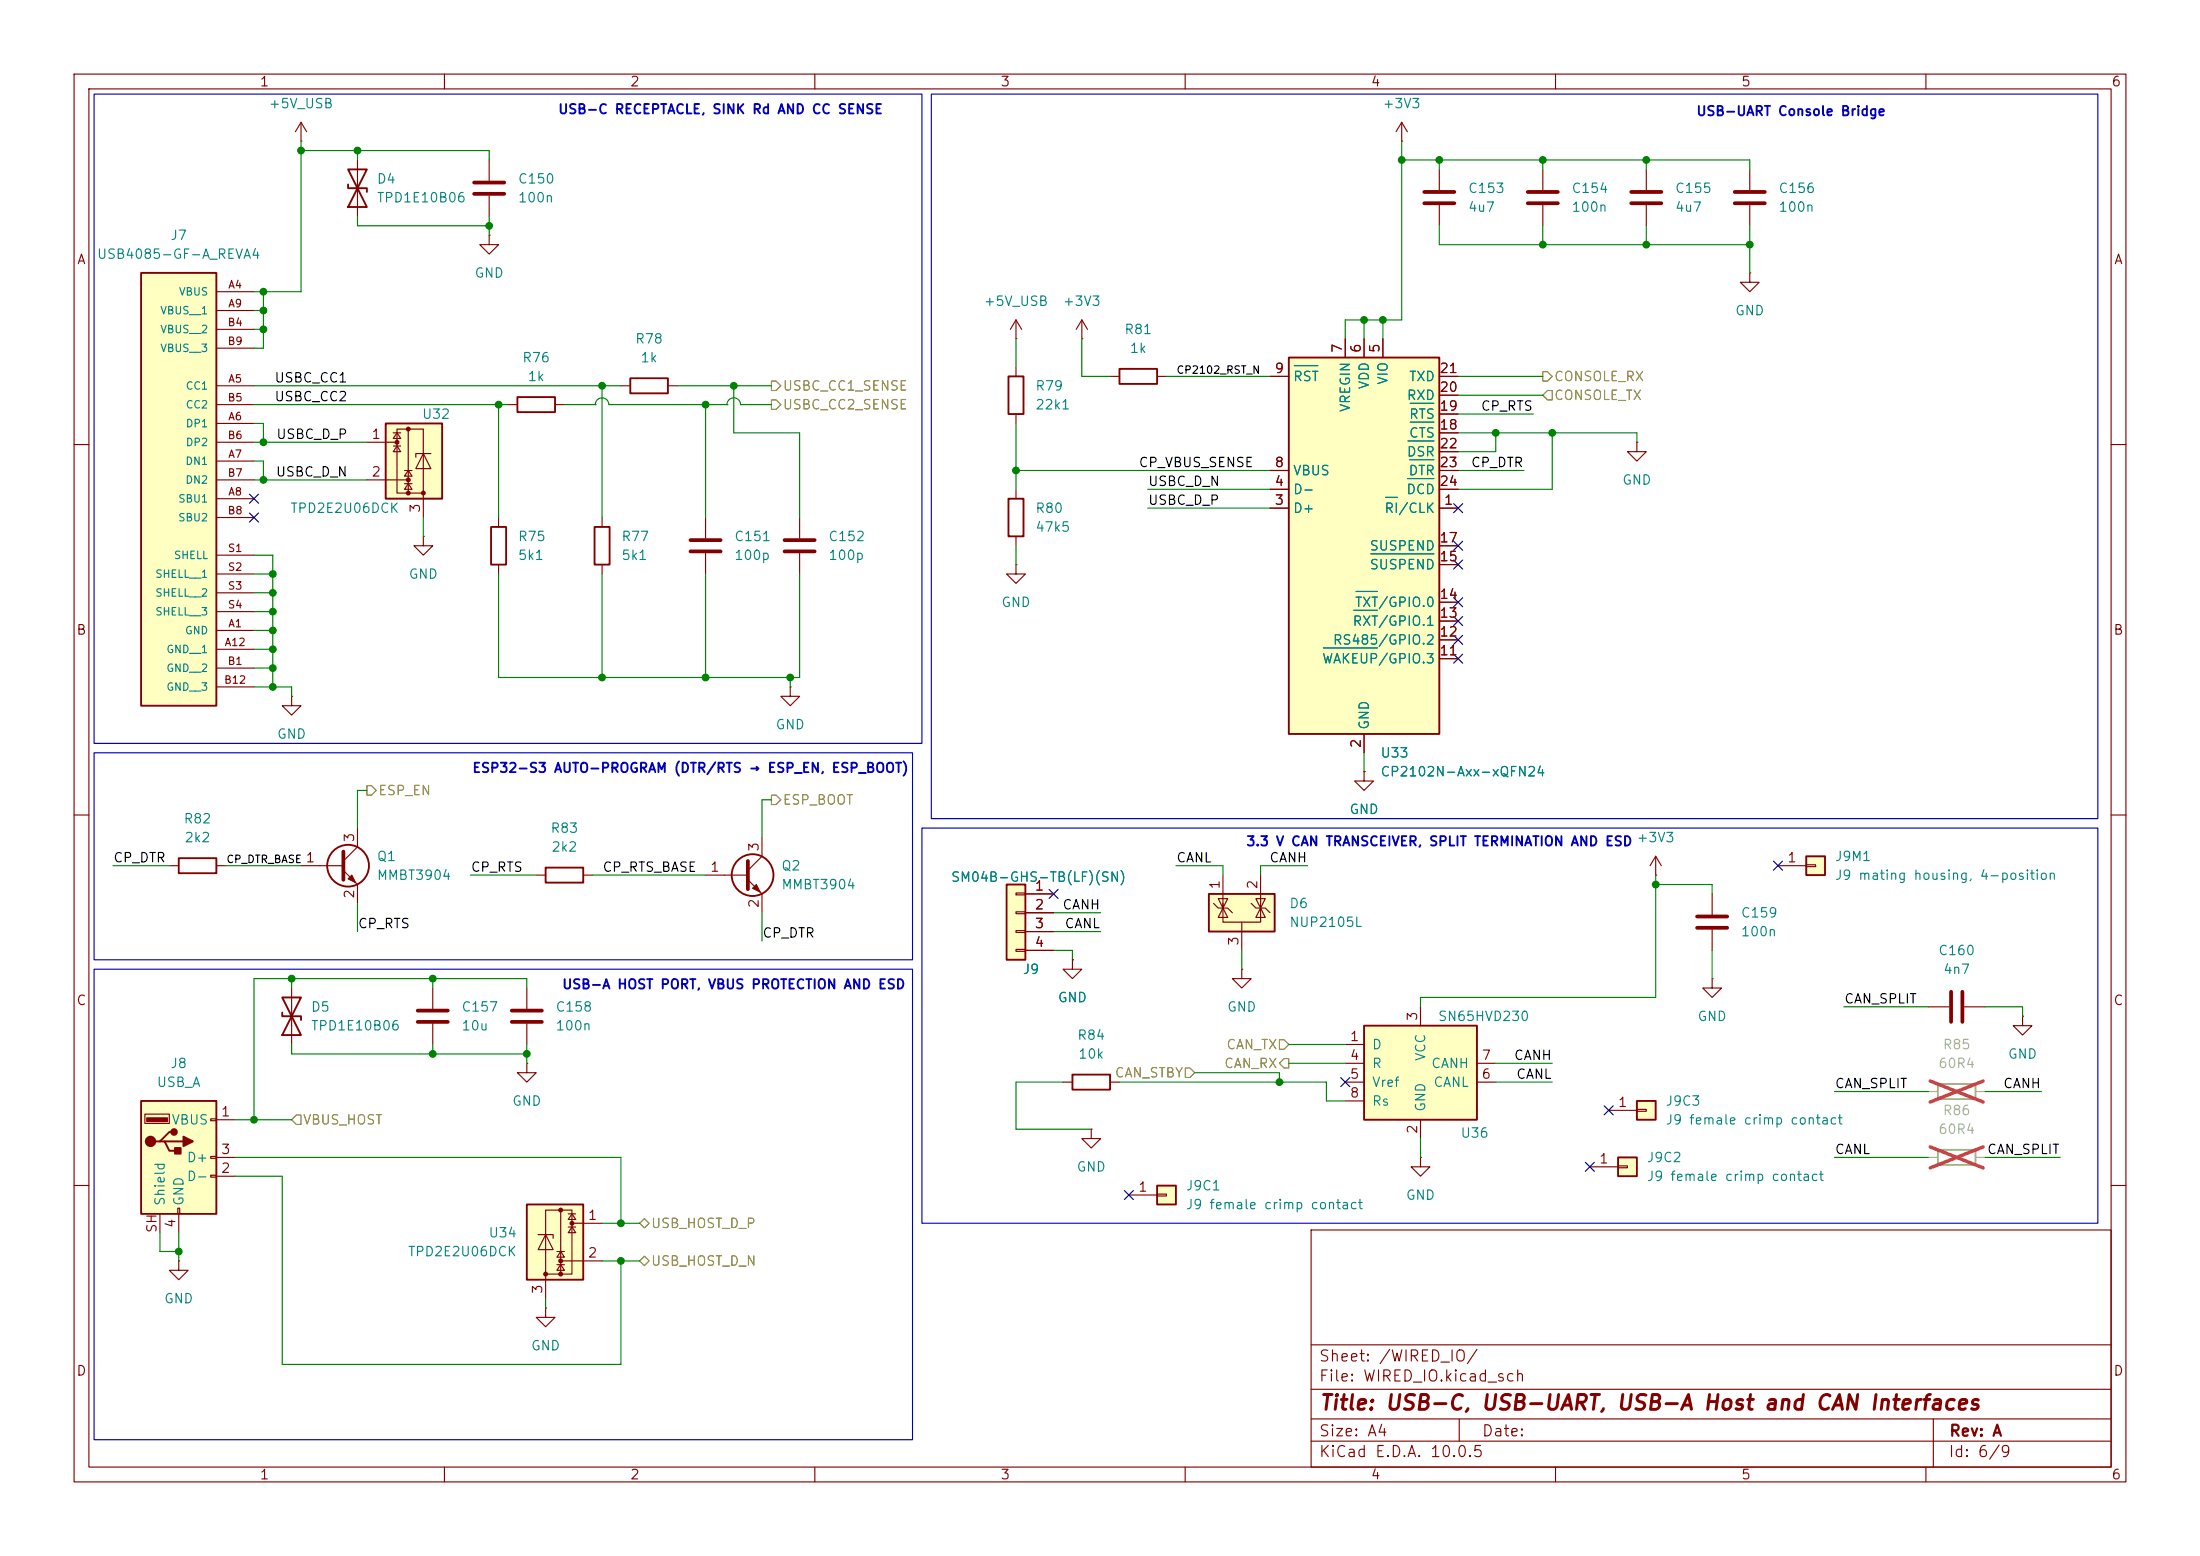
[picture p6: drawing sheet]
<svg xmlns="http://www.w3.org/2000/svg" width="297mm" height="210mm" viewBox="0 0 297 210" stroke-linecap="round" stroke-linejoin="round" font-family="sans-serif">
<g fill="none" stroke="#840000" stroke-width=".15">
<path d="M10 10h277v190h-277zM12 12h273v186h-273zM60 10v2M110 10v2M160 10v2M210 10v2M260 10v2M10 60h2M285 60h2M10 110h2M285 110h2M10 160h2"/>
<path d="M177 166h108v32h-108zM285 160h2M60 198v2M110 198v2M160 198v2M177 194.5h108M177 191.5h108M177 187.5h108M177 181.5h108M197 191.5v3M210 198v2M260 198v2"/>
<path d="M261 191.5v6.5"/>
</g>
<path d="M71.1 162.6h7.6v10.1h-7.6z" fill="#ffffc2"/>
<path d="M71.1 162.6h7.6v10.1h-7.6z" fill="none" stroke="#840000" stroke-width=".25"/>
<g fill="none" stroke="#840000" stroke-width=".15">
<path d="M66 21.6v2.8M66 26.4v2.8M231.1 120.7v2.7M231.1 125.5v2.8M260.3 135.9h2.8M265.2 135.9h2.8M72.6 166.6h2.1v.5M73.7 163.3h3.5v8.7h-3.5zM73.7 166.6l1 2.1h-2.1zM73.7 172v3.3M75.2 168.9h1M75.2 170.7h1"/>
<path d="M75.7 168.9l.5 .8h-1zM75.7 170.7l.5 .8h-1zM75.7 170.2h5.6M75.7 163.3v8.7M76.7 163.8h1M76.7 165.6h1M77.2 163.8l.5 .8h-1zM77.2 165.6l.5 .8h-1zM77.2 165.1h4.1"/>
</g>
<g fill="#840000" stroke="#840000" stroke-width=".15">
<circle cx="77.2" cy="165.1" r=".25"/>
<circle cx="75.7" cy="163.3" r=".25"/>
<circle cx="75.7" cy="170.2" r=".25"/>
<circle cx="75.7" cy="172" r=".25"/>
<circle cx="73.7" cy="172" r=".25"/>
</g>
<path d="M64 24.6h4.1M64 26.2h4.1M229.1 125.2h4.1M229.1 123.7h4.1M263.4 133.9v4M264.9 133.9v4" fill="none" stroke="#840000" stroke-width=".51"/>
<path d="M243.8 115.6h2.6v2.5h-2.6z" fill="#ffffc2"/>
<path d="M243.8 115.6h2.6v2.5h-2.6z" fill="none" stroke="#840000" stroke-width=".25"/>
<path d="M240 116.8h3.8M243.8 116.7h1.3v.3h-1.3z" fill="none" stroke="#840000" stroke-width=".15"/>
<path d="M261.6 155.2h5.1v2h-5.1z" fill="none" stroke="#a1a1a1" stroke-width=".25"/>
<path d="M260.3 156.2h1.3M266.7 156.2h1.3" fill="none" stroke="#a1a1a1" stroke-width=".15"/>
<path d="M260.6 154.8l7.1 2.8M267.7 154.8l-7.1 2.8" fill="none" stroke="#ff2626" stroke-width=".46"/>
<path d="M163.2 120.7h8.9v5h-8.9z" fill="#ffffc2"/>
<path d="M163.2 120.7h8.9v5h-8.9z" fill="none" stroke="#840000" stroke-width=".25"/>
<path d="M165.1 118.1v4.5M170.2 118.1v4.5M163.8 121.9l.7 .7h1.2l.7 .6M165.1 122.6v1.9h5.1v-1.9M165.1 122.6l.6 1.2h-1.2zM165.1 121.9v.7l.6-1.3h-1.2l.6 1.3M167.6 124.5v3.8M168.9 121.9l.6 .7h1.3l.6 .6M169.5 121.3h1.3l-.6 1.3zM170.2 122.6l.6 1.2h-1.3z" fill="none" stroke="#840000" stroke-width=".15"/>
<path d="M156.2 160h2.5v2.6h-2.5z" fill="#ffffc2"/>
<path d="M24.1 115.8h5.1v2.1h-5.1zM144.8 145h5.1v2.1h-5.1zM156.2 160h2.5v2.6h-2.5z" fill="none" stroke="#840000" stroke-width=".25"/>
<g fill="none" stroke="#840000" stroke-width=".15">
<path d="M22.9 116.8h1.2M29.2 116.8h1.3M144.8 129.5v1.3h1.2l-1.2 1.3-1.3-1.3h1.3M144.8 129.5h.1M167.6 130.8v1.3h1.3l-1.3 1.3-1.2-1.3h1.2M167.6 130.8h.1M143.5 146.1h1.3M147.3 152.4v1.3h1.3l-1.3 1.2-1.3-1.2h1.3M147.3 152.4h.1M149.9 146.1h1.2M191.8 156.2v1.3h1.2l-1.2 1.3-1.3-1.3h1.3M191.8 156.2h.1"/>
<path d="M152.4 161.3h3.8M156.2 161.2h1.3v.2h-1.3z"/>
</g>
<path d="M135.9 119.4h2.5v10.1h-2.5z" fill="#ffffc2"/>
<g fill="none" stroke="#840000" stroke-width=".25">
<path d="M135.9 119.4h2.5v10.1h-2.5z"/>
<circle cx="47" cy="116.8" r="2.82"/>
</g>
<g fill="none" stroke="#840000" stroke-width=".15">
<path d="M40.6 116.8h5.8M46.4 117.5l1.9 1.9v2.5M48.3 111.8v2.5l-1.9 1.9M223.5 118.1h.1M223.5 115.6l-.7 1.2M223.5 115.6l.8 1.2M223.5 115.6v2.5M137.2 120.5h1.2v.3h-1.2zM137.2 123.1h1.2v.2h-1.2zM137.2 125.6h1.2v.3h-1.2zM137.2 128.1h1.2v.3h-1.2zM138.4 120.7h3.8"/>
<path d="M138.4 123.2h3.8M138.4 125.7h3.8M138.4 128.3h3.8M231.1 132.1v1.3h1.3l-1.3 1.2-1.2-1.2h1.2M231.1 132.1h.1"/>
</g>
<path d="M46.4 114.9v3.8" fill="none" stroke="#840000" stroke-width=".51"/>
<path d="M47 118.6l.5-.5 .5 1z" fill="#840000" stroke="#840000" stroke-width=".15"/>
<path d="M221 148.6h2.5v2.5h-2.5z" fill="#ffffc2"/>
<path d="M221 148.6h2.5v2.5h-2.5z" fill="none" stroke="#840000" stroke-width=".25"/>
<path d="M217.2 149.9h3.8M221 149.7h1.2v.3h-1.2z" fill="none" stroke="#840000" stroke-width=".15"/>
<path d="M184.1 138.4h15.3v12.7h-15.3z" fill="#ffffc2"/>
<path d="M184.1 138.4h15.3v12.7h-15.3z" fill="none" stroke="#840000" stroke-width=".25"/>
<path d="M191.8 135.9v2.5M181.6 141h2.5M181.6 143.5h2.5M181.6 146.1h2.5M181.6 148.6h2.5M191.8 151.1v2.6M199.4 143.5h2.5M199.4 146.1h2.5" fill="none" stroke="#840000" stroke-width=".15"/>
<path d="M218.4 156.2h2.6v2.6h-2.6z" fill="#ffffc2"/>
<path d="M136.1 50.8h2.1v5.1h-2.1zM136.1 67.3h2.1v5.1h-2.1zM38.1 134.6h2.5l-2.5 5.1h2.5zM38.1 136.7v.5h2.5v.5M218.4 156.2h2.6v2.6h-2.6z" fill="none" stroke="#840000" stroke-width=".25"/>
<g fill="none" stroke="#840000" stroke-width=".15">
<path d="M137.2 45.7h.1M137.2 43.2v2.5M137.2 49.5v1.3M137.2 55.9v1.3M137.2 43.2l-.8 1.3M137.2 43.2l.7 1.3M137.2 76.2v1.3h1.2l-1.2 1.2-1.3-1.2h1.3M137.2 76.2h.1M137.2 66v1.3M137.2 72.4v1.3M39.4 133.4v7.6M58.4 133.4v2.7"/>
<path d="M58.4 138.2v2.8M214.6 157.5h3.8M218.4 157.4h1.3v.2h-1.3z"/>
</g>
<path d="M56.4 136.4h4.1M56.4 137.9h4.1" fill="none" stroke="#840000" stroke-width=".51"/>
<path d="M174 48.3h20.3v50.8h-20.3z" fill="#ffffc2"/>
<path d="M47 22.9h2.5l-2.5 5h2.5zM47 24.9v.5h2.5v.5M69.8 53.6h5.1v2h-5.1zM85.1 51.1h5.1v2h-5.1zM151.1 49.8h5.1v2h-5.1zM174 48.3h20.3v50.8h-20.3zM80.3 71.1h2v5.1h-2zM73.7 117.1h5v2h-5z" fill="none" stroke="#840000" stroke-width=".25"/>
<g fill="none" stroke="#840000" stroke-width=".15">
<path d="M189.2 19.1h.1M189.2 16.5l-.7 1.3M189.2 16.5l.8 1.3M189.2 16.5v2.6M48.3 21.6v7.6M66 31.8v1.2h1.3l-1.3 1.3-1.2-1.3h1.2M66 31.8h.1M194.3 22.9v2.8M194.3 27.7v2.8M208.3 22.9v2.8M208.3 27.7v2.8M222.2 22.9v2.8"/>
<path d="M222.2 27.7v2.8M236.2 36.8v1.3h1.3l-1.3 1.3-1.3-1.3h1.3M236.2 36.8h.1M236.2 22.9v2.8M236.2 27.7v2.8M68.6 54.6h1.2M74.9 54.6h1.3M83.8 52.1h1.3M90.2 52.1h1.2M146 45.7h.1M146 43.2l-.7 1.3M146 43.2l.8 1.3"/>
<path d="M146 43.2v2.5M149.9 50.8h1.2M156.2 50.8h1.3M171.4 50.8h2.6M181.6 45.7v2.6M184.1 45.7v2.6M186.7 45.7v2.6M194.3 50.8h2.5M194.3 58.4h2.5M194.3 55.9h2.5M194.3 53.3h2.5M221 59.7v1.3h1.2l-1.2 1.2-1.3-1.2h1.3"/>
<path d="M221 59.7h.1M81.3 69.9v1.2M81.3 76.2v1.3M107.9 69.9v2.7M107.9 74.7v2.8M171.4 68.6h2.6M171.4 66h2.6M171.4 63.5h2.6M194.3 68.6h2.5M194.3 66h2.5M194.3 63.5h2.5M194.3 76.2h2.5"/>
<path d="M194.3 73.7h2.5M194.3 61h2.5M106.7 92.7v1.3h1.2l-1.2 1.3-1.3-1.3h1.3M106.7 92.7h.1M184.1 99.1v2.5M194.3 88.9h2.5M194.3 86.4h2.5M194.3 83.8h2.5M194.3 81.3h2.5M72.4 118.1h1.3M78.7 118.1h1.3M184.1 104.1v1.3h1.3l-1.3 1.3-1.2-1.3h1.2"/>
<path d="M184.1 104.1h.1M24.1 170.2v1.3h1.3l-1.3 1.2-1.2-1.2h1.2M24.1 170.2h.1"/>
</g>
<path d="M174.7 49.4h3.2M190.1 59.5h3.5M190.4 57h3.2M190.4 54.4h3.2M183.1 79.8h2.9M185.1 74.8h8.5M187.1 67.1h1.6M190 64.6h3.6M190.3 62.1h3.3M178.6 87.5h7.4M182.8 82.4h3.2" fill="none" stroke="#008484" stroke-width=".15"/>
<path d="M192.3 25.9h4M192.3 27.4h4M206.2 25.9h4.1M206.2 27.4h4.1M220.2 25.9h4.1M220.2 27.4h4.1M234.2 25.9h4.1M234.2 27.4h4.1M105.9 72.9h4.1M105.9 74.4h4.1" fill="none" stroke="#840000" stroke-width=".51"/>
<path d="M261.6 146.3h5.1v2h-5.1z" fill="none" stroke="#a1a1a1" stroke-width=".25"/>
<path d="M260.3 147.3h1.3M266.7 147.3h1.3" fill="none" stroke="#a1a1a1" stroke-width=".15"/>
<path d="M260.6 145.9l7.1 2.8M267.7 145.9l-7.1 2.8" fill="none" stroke="#ff2626" stroke-width=".46"/>
<path d="M52.1 57.2h7.6v10.1h-7.6z" fill="#ffffc2"/>
<path d="M52.1 57.2h7.6v10.1h-7.6zM66.3 71.1h2v5.1h-2z" fill="none" stroke="#840000" stroke-width=".25"/>
<g fill="none" stroke="#840000" stroke-width=".15">
<path d="M49.5 59.7h4.1M53.1 58.4h1M53.6 57.9h3.5v8.6h-3.5zM53.6 58.4l.5 .8h-1zM55.1 57.9v8.6M49.5 64.8h5.6M53.1 60.2h1M53.6 60.2l.5 .8h-1zM54.6 63.5h1M54.6 65.3h1M55.1 63.5l.5 .8h-1zM55.1 65.3l.5 .7h-1z"/>
<path d="M57.1 61.2l1.1 2h-2.1zM57.1 72.4v1.3h1.3l-1.3 1.2-1.2-1.2h1.2M57.1 72.4h.1M57.1 66.5v3.4M58.2 61.2h-2.1v.5M67.3 69.9v1.2M67.3 76.2v1.3M95.2 69.9v2.7M95.2 74.7v2.8M39.4 94v1.3h1.2l-1.2 1.2-1.3-1.2h1.3M39.4 94h.1M71.1 133.4v2.7"/>
<path d="M71.1 138.2v2.8M273 137.2v1.2h1.3l-1.3 1.3-1.2-1.3h1.2M273 137.2h.1M71.1 143.5v1.3h1.3l-1.3 1.3-1.3-1.3h1.3M71.1 143.5h.1"/>
</g>
<g fill="#840000" stroke="#840000" stroke-width=".15">
<circle cx="53.6" cy="59.7" r=".25"/>
<circle cx="55.1" cy="57.9" r=".25"/>
<circle cx="55.1" cy="64.8" r=".25"/>
<circle cx="55.1" cy="66.5" r=".25"/>
<circle cx="57.1" cy="66.5" r=".25"/>
</g>
<path d="M93.2 72.9h4.1M93.2 74.4h4.1M69.1 136.4h4.1M69.1 137.9h4.1" fill="none" stroke="#840000" stroke-width=".51"/>
<path d="M19 148.6h10.2v15.2h-10.2z" fill="#ffffc2"/>
<path d="M19 148.6h10.2v15.2h-10.2zM21.6 154.1h.6l.7 1.2h1.2M22.2 154.1h2.6M23.5 152.8h-.6l-1.3 1.3h-.6" fill="none" stroke="#840000" stroke-width=".25"/>
<g fill="#840000" stroke="#840000" stroke-width=".25">
<path d="M23.6 154.9h.8v.8h-.8z"/>
<path d="M24.8 153.4l1.2 .7-1.2 .6z"/>
<circle cx="20.3" cy="154.1" r=".63"/>
<circle cx="23.5" cy="152.8" r=".38"/>
</g>
<path d="M19.8 150.9h2.8v.5h-2.8z" fill="#840000" stroke="#840000" stroke-width=".15"/>
<path d="M19.6 150.4h3.3v1.2h-3.3zM28.4 151h.8v.3h-.8zM28.4 156.1h.8v.2h-.8zM28.4 158.6h.8v.3h-.8zM29.2 151.1h2.5M29.2 158.8h2.5M29.2 156.2h2.5M21.6 163.8v2.6M24 163.1h.3v.7h-.3zM24.1 163.8v2.6" fill="none" stroke="#840000" stroke-width=".15"/>
<path d="M19 36.8h10.2v58.5h-10.2z" fill="#ffffc2"/>
<g fill="none" stroke="#840000" stroke-width=".25">
<path d="M19 36.8h10.2v58.5h-10.2z"/>
<circle cx="101.6" cy="118.1" r="2.82"/>
</g>
<g fill="none" stroke="#840000" stroke-width=".15">
<path d="M40.6 19.1h.1M40.6 16.5l-.7 1.3M40.6 16.5l.8 1.3M40.6 16.5v2.6M29.2 39.4h5.1M29.2 52.1h5.1M29.2 57.2h5.1M29.2 41.9h5.1M29.2 44.5h5.1M29.2 54.6h5.1M29.2 59.7h5.1M29.2 47h5.1"/>
<path d="M171.4 50.8h2.6M181.6 45.7v2.6M184.1 45.7v2.6M186.7 45.7v2.6M194.3 50.8h2.5M194.3 58.4h2.5M194.3 55.9h2.5M194.3 53.3h2.5M29.2 62.2h5.1M29.2 67.3h5.1M29.2 64.8h5.1M29.2 69.9h5.1"/>
<path d="M29.2 74.9h5.1M29.2 77.5h5.1M171.4 68.6h2.6M171.4 66h2.6M171.4 63.5h2.6M194.3 68.6h2.5M194.3 66h2.5M194.3 63.5h2.5M194.3 76.2h2.5M194.3 73.7h2.5M194.3 61h2.5M29.2 85.1h5.1"/>
<path d="M29.2 87.6h5.1M29.2 90.2h5.1M29.2 92.7h5.1M29.2 80h5.1M29.2 82.6h5.1M184.1 99.1v2.5M194.3 88.9h2.5M194.3 86.4h2.5M194.3 83.8h2.5M194.3 81.3h2.5M95.2 118.1h5.8M101 118.7l1.9 2v2.5"/>
<path d="M102.9 113v2.6l-1.9 1.9M184.1 104.1h.1M138.4 120.7h3.8M138.4 123.2h3.8M138.4 125.7h3.8M138.4 128.3h3.8M144.8 129.5h.1M73.7 176.5v1.3h1.2l-1.2 1.3-1.3-1.3h1.3M73.7 176.5h.1"/>
</g>
<path d="M101 116.2v3.8" fill="none" stroke="#840000" stroke-width=".51"/>
<path d="M101.6 119.9l.5-.5 .5 1z" fill="#840000" stroke="#840000" stroke-width=".15"/>
<path d="M104.1 51.4h.7l.6 .7-.6 .6h-.7zM104.1 54h.7l.6 .6-.6 .6h-.7zM208.3 50.2h.6l.6 .6-.6 .6h-.6zM208.9 52.7h.6v1.3h-.6l-.6-.7zM49.5 106h.7l.6 .7-.6 .6h-.7zM104.1 107.3h.7l.6 .7-.6 .6h-.7zM40 150.5h.6v1.3h-.6l-.6-.7zM160 144.1h.7l.6 .7-.6 .6h-.7zM172.7 140.3h.7l.6 .7-.6 .6h-.7zM173.4 142.9h.6v1.2h-.6l-.7-.6zM86.4 170.2l.6-.7 .6 .7-.6 .6zM87 164.5l.6 .6-.6 .6-.6-.6z" fill="none" stroke="#848400" stroke-width=".15"/>
<g fill="none" stroke="#008400" stroke-width=".15">
<path d="M40.6 19.1v20.3h-6.3M189.2 19.1v24.1h-7.6v2.5M35.6 39.4v7.6h-1.3M40.6 20.3h25.4v1.3M48.3 29.2v1.3h17.7M48.3 20.3v1.3M66 29.2v2.6M189.2 21.6h47v1.3M194.3 30.5v2.5h41.9M194.3 21.6v1.3M208.3 21.6v1.3M208.3 30.5v2.5"/>
<path d="M222.2 21.6v1.3M222.2 30.5v2.5M236.2 30.5v6.3M34.3 57.2h1.3v2.5M34.3 59.7h15.2M34.3 44.5h1.3M34.3 41.9h1.3M34.3 52.1h49.5M34.3 54.6h34.3M67.3 54.6v15.3M76.2 54.6h4.2M80.4 54.6h.1"/>
<path d="M80.4 54.6a.91 .91 0 0 1 .9-.9 .91 .91 0 0 1 .9 .9h15.9M81.3 52.1v17.8M91.4 52.1h12.7M95.2 54.6v15.3M98.1 54.6h.1M98.1 54.6a.91 .91 0 0 1 1-.9 .91 .91 0 0 1 .9 .9h4.1M99.1 52.1v6.3h8.8v11.5M137.2 45.7v3.8M137.2 57.2v8.8M146 45.7v5.1h3.9M157.5 50.8h13.9M184.1 43.2v2.5"/>
<path d="M186.7 43.2v2.5M196.8 50.8h11.5M196.8 58.4h24.2v1.3M196.8 55.9h10.2M196.8 53.3h11.5M201.9 58.4v2.6h-5.1M209.5 58.4v7.6h-12.7M34.3 74.9h2.5v17.8M34.3 64.8h15.2M34.3 62.2h1.3v2.6M34.3 77.5h2.5M57.1 69.9v2.5"/>
<path d="M67.3 77.5v13.9h40.6v-13.9M81.3 77.5v13.9M95.2 77.5v13.9M137.2 63.5h34.2M137.2 73.7v2.5M154.9 66h16.5M154.9 68.6h16.5M196.8 63.5h8.9M34.3 87.6h2.5M34.3 90.2h2.5M34.3 92.7h5.1v1.3M34.3 80h2.5"/>
<path d="M34.3 85.1h2.5M34.3 82.6h2.5M106.7 91.4v1.3M15.2 116.8h7.7M30.5 116.8h10.1M49.5 106.7h-1.2v5.1M63.5 118.1h8.9M80 118.1h15.2M104.1 108h-1.2v5M158.7 116.8h6.4v1.3M176.5 116.8h-6.3v1.3M184.1 101.6v2.5"/>
<path d="M223.5 118.1v16.5h-31.7v1.3M223.5 119.4h7.6v1.3M39.4 132.1v1.3M48.3 121.9v3.8M58.4 132.1v1.3M71.1 133.4v-1.3h-36.8v19M102.9 123.2v3.8M142.2 128.3h2.6v1.2M142.2 125.7h6.4M142.2 123.2h6.4M167.6 128.3v2.5M231.1 128.3v3.8"/>
<path d="M248.9 135.9h11.4M268 135.9h5v1.3M31.7 156.2h52.1v8.9M31.7 151.1h7.7M31.7 158.8h6.4v25.4h45.7v-14M39.4 141v1.2h31.7M58.4 141v1.2M71.1 141v2.5M143.5 146.1h-6.3v6.3h10.1M151.1 146.1h28v2.5h2.5M161.3 144.8h11.4v1.3M174 143.5h7.6"/>
<path d="M174 141h7.6M191.8 153.7v2.5M201.9 146.1h7.6M201.9 143.5h7.6M247.6 147.3h12.7M247.6 156.2h12.7M268 147.3h7.6M268 156.2h10.1M21.6 166.4v2.5h2.5M24.1 166.4v3.8M73.7 175.3v1.2M81.3 170.2h5.1"/>
<path d="M81.3 165.1h5.1"/>
</g>
<g fill="none" stroke="#000084" stroke-width=".15">
<path d="M33.7 66.7l1.2 1.2M33.7 69.2l1.2 1.3M34.9 66.7l-1.2 1.2M34.9 69.2l-1.2 1.3M196.2 68l1.3 1.2M196.2 73.1l1.3 1.2M196.2 75.6l1.3 1.2M197.5 68l-1.3 1.2M197.5 73.1l-1.3 1.2M197.5 75.6l-1.3 1.2M196.2 88.3l1.3 1.2M196.2 80.7l1.3 1.2"/>
<path d="M196.2 85.8l1.3 1.2M196.2 83.2l1.3 1.2M197.5 88.3l-1.3 1.2M197.5 80.7l-1.3 1.2M197.5 85.8l-1.3 1.2M197.5 83.2l-1.3 1.2M239.4 116.2l1.2 1.2M240.6 116.2l-1.2 1.2M141.6 120l1.2 1.3M142.8 120l-1.2 1.3M181 145.4l1.2 1.3M182.2 145.4l-1.2 1.3"/>
<path d="M214 156.9l1.2 1.2M215.2 156.9l-1.2 1.2M216.6 149.3l1.2 1.2M217.8 149.3l-1.2 1.2M151.8 160.7l1.2 1.2M153 160.7l-1.2 1.2"/>
</g>
<path d="M12.7 12.7h111.8v87.6h-111.8zM125.7 12.7h157.5v97.8h-157.5zM12.7 101.6h110.5v27.9h-110.5zM124.5 111.8h158.7v53.3h-158.7zM12.7 130.8h110.5v63.5h-110.5z" fill="none" stroke="#0000c2" stroke-width=".15"/>
<path d="M174.7 49.4h3.2M190.1 59.5h3.5M190.4 57h3.2M190.4 54.4h3.2M183.1 79.8h2.9M185.1 74.8h8.5M187.1 67.1h1.6M190 64.6h3.6M190.3 62.1h3.3M178.6 87.5h7.4M182.8 82.4h3.2" fill="none" stroke="#008484" stroke-width=".15"/>
<g fill="#008400" stroke="#008400" stroke-width=".14">
<circle cx="36.8" cy="90.2" r=".46"/>
<circle cx="36.8" cy="80" r=".46"/>
<circle cx="36.8" cy="82.6" r=".46"/>
<circle cx="36.8" cy="87.6" r=".46"/>
<circle cx="36.8" cy="85.1" r=".46"/>
<circle cx="39.4" cy="132.1" r=".46"/>
<circle cx="24.1" cy="168.9" r=".46"/>
<circle cx="34.3" cy="151.1" r=".46"/>
<circle cx="95.2" cy="91.4" r=".46"/>
<circle cx="95.2" cy="54.6" r=".46"/>
<circle cx="81.3" cy="91.4" r=".46"/>
<circle cx="81.3" cy="52.1" r=".46"/>
<circle cx="137.2" cy="63.5" r=".46"/>
<circle cx="99.1" cy="52.1" r=".46"/>
<circle cx="66" cy="30.5" r=".46"/>
<circle cx="67.3" cy="54.6" r=".46"/>
<circle cx="106.7" cy="91.4" r=".46"/>
<circle cx="58.4" cy="132.1" r=".46"/>
<circle cx="83.8" cy="165.1" r=".46"/>
<circle cx="83.8" cy="170.2" r=".46"/>
<circle cx="71.1" cy="142.2" r=".46"/>
<circle cx="58.4" cy="142.2" r=".46"/>
<circle cx="35.6" cy="44.5" r=".46"/>
<circle cx="35.6" cy="64.8" r=".46"/>
<circle cx="35.6" cy="59.7" r=".46"/>
<circle cx="36.8" cy="77.5" r=".46"/>
<circle cx="36.8" cy="92.7" r=".46"/>
<circle cx="35.6" cy="41.9" r=".46"/>
<circle cx="48.3" cy="20.3" r=".46"/>
<circle cx="35.6" cy="39.4" r=".46"/>
<circle cx="40.6" cy="20.3" r=".46"/>
<circle cx="209.5" cy="58.4" r=".46"/>
<circle cx="223.5" cy="119.4" r=".46"/>
<circle cx="222.2" cy="21.6" r=".46"/>
<circle cx="222.2" cy="33" r=".46"/>
<circle cx="236.2" cy="33" r=".46"/>
<circle cx="208.3" cy="21.6" r=".46"/>
<circle cx="208.3" cy="33" r=".46"/>
<circle cx="189.2" cy="21.6" r=".46"/>
<circle cx="194.3" cy="21.6" r=".46"/>
<circle cx="186.7" cy="43.2" r=".46"/>
<circle cx="201.9" cy="58.4" r=".46"/>
<circle cx="184.1" cy="43.2" r=".46"/>
<circle cx="172.7" cy="146.1" r=".46"/>
</g>
<text font-size="2" fill="#840000" x="178" y="190.8">Title: USB-C, USB-UART, USB-A Host and CAN Interfaces</text>
<g font-size="1.5" fill="#840000">
<text x="178" y="184.1">Sheet: /WIRED_IO/</text>
<text x="178" y="186.8">File: WIRED_IO.kicad_sch</text>
<text x="178" y="197">KiCad E.D.A. 10.0.5</text>
<text x="178" y="194.2">Size: A4</text>
<text x="200" y="194.2">Date:</text>
<text x="263" y="197">Id: 6/9</text>
<text x="263" y="194.2">Rev: A</text>
</g>
<g font-size="1.3" fill="#840000">
<text x="35" y="12">1</text>
<text x="85" y="12">2</text>
<text x="135" y="12">3</text>
<text x="185" y="12">4</text>
<text x="235" y="12">5</text>
<text x="285" y="12">6</text>
<text x="10.3" y="36">A</text>
<text x="285.3" y="36">A</text>
<text x="181.5" y="47.7" transform="rotate(-90 181.5 47.7)">7</text>
<text x="184" y="47.7" transform="rotate(-90 184 47.7)">6</text>
<text x="186.6" y="47.7" transform="rotate(-90 186.6 47.7)">5</text>
<text x="172" y="50.7">9</text>
<text x="194.2" y="53.2">20</text>
<text x="194.2" y="50.7">21</text>
<text x="50.1" y="59.6">1</text>
<text x="194.2" y="58.3">18</text>
<text x="194.2" y="55.7">19</text>
<text x="50.1" y="64.6">2</text>
<text x="172" y="65.9">4</text>
<text x="172" y="63.4">8</text>
<text x="194.2" y="60.8">22</text>
<text x="194.2" y="63.4">23</text>
<text x="194.2" y="65.9">24</text>
<text x="57" y="69.3" transform="rotate(-90 57 69.3)">3</text>
<text x="172" y="68.4">3</text>
<text x="194.8" y="68.4">1</text>
<text x="194.2" y="76.1">15</text>
<text x="194.2" y="73.5">17</text>
<text x="194.2" y="83.7">13</text>
<text x="194.2" y="81.1">14</text>
<text x="10.2" y="86">B</text>
<text x="194.2" y="88.8">11</text>
<text x="194.2" y="86.2">12</text>
<text x="285.2" y="86">B</text>
<text x="184" y="101.1" transform="rotate(-90 184 101.1)">2</text>
<text x="48.1" y="113.8" transform="rotate(-90 48.1 113.8)">3</text>
<text x="41.2" y="116.7">1</text>
<text x="95.8" y="118">1</text>
<text x="102.7" y="115" transform="rotate(-90 102.7 115)">3</text>
<text x="241.2" y="116.7">1</text>
<text x="48.1" y="121.4" transform="rotate(-90 48.1 121.4)">2</text>
<text x="102.7" y="122.7" transform="rotate(-90 102.7 122.7)">2</text>
<text x="139.6" y="120.5">1</text>
<text x="139.6" y="123.1">2</text>
<text x="139.6" y="125.6">3</text>
<text x="165" y="120.1" transform="rotate(-90 165 120.1)">1</text>
<text x="170" y="120.1" transform="rotate(-90 170 120.1)">2</text>
<text x="139.6" y="128.1">4</text>
<text x="167.5" y="127.7" transform="rotate(-90 167.5 127.7)">3</text>
<text x="10.2" y="136">C</text>
<text x="191.6" y="137.9" transform="rotate(-90 191.6 137.9)">3</text>
<text x="285.2" y="136">C</text>
<text x="182.1" y="140.8">1</text>
<text x="182.1" y="143.4">4</text>
<text x="199.9" y="143.4">7</text>
<text x="182.1" y="145.9">5</text>
<text x="182.1" y="148.5">8</text>
<text x="199.9" y="145.9">6</text>
<text x="218.3" y="149.7">1</text>
<text x="29.7" y="151">1</text>
<text x="191.6" y="153.1" transform="rotate(-90 191.6 153.1)">2</text>
<text x="29.7" y="158.6">2</text>
<text x="29.7" y="156.1">3</text>
<text x="153.6" y="161.2">1</text>
<text x="215.8" y="157.3">1</text>
<text x="21.5" y="166.5" transform="rotate(-90 21.5 166.5)">SH</text>
<text x="24" y="165.8" transform="rotate(-90 24 165.8)">4</text>
<text x="79.3" y="165">1</text>
<text x="79.3" y="170">2</text>
<text x="73.5" y="174.7" transform="rotate(-90 73.5 174.7)">3</text>
<text x="10.2" y="186">D</text>
<text x="285.2" y="186">D</text>
<text x="35" y="200">1</text>
<text x="85" y="200">2</text>
<text x="135" y="200">3</text>
<text x="185" y="200">4</text>
<text x="235" y="200">5</text>
<text x="285" y="200">6</text>
</g>
<g font-size="1.3" fill="#008484">
<text x="36.2" y="14.9">+5V_USB</text>
<text x="186.6" y="14.9">+3V3</text>
<text x="50.8" y="25.1">D4</text>
<text x="50.8" y="27.6">TPD1E10B06</text>
<text x="69.8" y="25.1">C150</text>
<text x="69.8" y="27.6">100n</text>
<text x="198.1" y="26.4">C153</text>
<text x="198.1" y="28.9">4u7</text>
<text x="212.1" y="26.4">C154</text>
<text x="212.1" y="28.9">100n</text>
<text x="226" y="26.4">C155</text>
<text x="226" y="28.9">4u7</text>
<text x="240" y="26.4">C156</text>
<text x="240" y="28.9">100n</text>
<text x="13" y="35.3">USB4085-GF-A_REVA4</text>
<text x="22.9" y="32.7">J7</text>
<text x="64" y="37.8">GND</text>
<text x="132.7" y="41.6">+5V_USB</text>
<text x="143.4" y="41.6">+3V3</text>
<text x="85.7" y="46.7">R78</text>
<text x="151.7" y="45.4">R81</text>
<text x="152.4" y="48">1k</text>
<text x="234.2" y="42.9">GND</text>
<text x="70.4" y="49.2">R76</text>
<text x="71.1" y="51.8">1k</text>
<text x="86.4" y="49.2">1k</text>
<text x="139.7" y="53">R79</text>
<text x="174.5" y="51.8">RST</text>
<text x="185.1" y="52.6" transform="rotate(-90 185.1 52.6)">VDD</text>
<text x="187.7" y="52" transform="rotate(-90 187.7 52)">VIO</text>
<text x="190.1" y="51.8">TXD</text>
<text x="56.9" y="56.8">U32</text>
<text x="139.7" y="55.6">22k1</text>
<text x="182.6" y="55.7" transform="rotate(-90 182.6 55.7)">VREGIN</text>
<text x="189.8" y="54.3">RXD</text>
<text x="190.1" y="59.4">CTS</text>
<text x="190.1" y="56.8">RTS</text>
<text x="174.5" y="64.5">VBUS</text>
<text x="189.8" y="61.9">DSR</text>
<text x="190.1" y="64.5">DTR</text>
<text x="218.9" y="65.7">GND</text>
<text x="39.1" y="69.5">TPD2E2U06DCK</text>
<text x="139.7" y="69.5">R80</text>
<text x="174.5" y="69.5">D+</text>
<text x="174.5" y="67">D-</text>
<text x="186.8" y="69.5">RI/CLK</text>
<text x="189.8" y="67">DCD</text>
<text x="69.8" y="73.4">R75</text>
<text x="69.8" y="75.9">5k1</text>
<text x="83.8" y="73.4">R77</text>
<text x="83.8" y="75.9">5k1</text>
<text x="99" y="73.4">C151</text>
<text x="99" y="75.9">100p</text>
<text x="111.7" y="73.4">C152</text>
<text x="111.7" y="75.9">100p</text>
<text x="139.7" y="72.1">47k5</text>
<text x="184.8" y="77.2">SUSPEND</text>
<text x="184.8" y="74.6">SUSPEND</text>
<text x="55.1" y="78.4">GND</text>
<text x="135.1" y="82.2">GND</text>
<text x="182.8" y="82.2">TXT/GPIO.0</text>
<text x="178.4" y="89.9">WAKEUP/GPIO.3</text>
<text x="179.8" y="87.3">RS485/GPIO.2</text>
<text x="182.5" y="84.8">RXT/GPIO.1</text>
<text x="37.3" y="100">GND</text>
<text x="104.6" y="98.8">GND</text>
<text x="185.1" y="98.6" transform="rotate(-90 185.1 98.6)">GND</text>
<text x="186.3" y="102.6">U33</text>
<text x="186.3" y="105.1">CP2102N-Axx-xQFN24</text>
<text x="24.7" y="111.5">R82</text>
<text x="24.8" y="114">2k2</text>
<text x="74.2" y="112.7">R83</text>
<text x="182.1" y="110.2">GND</text>
<text x="220.9" y="114">+3V3</text>
<text x="50.8" y="116.5">Q1</text>
<text x="50.8" y="119.1">MMBT3904</text>
<text x="74.3" y="115.3">2k2</text>
<text x="105.4" y="117.8">Q2</text>
<text x="128.3" y="119.3">SM04B-GHS-TB(LF)(SN)</text>
<text x="247.6" y="116.5">J9M1</text>
<text x="247.6" y="119.1">J9 mating housing, 4-position</text>
<text x="105.4" y="120.3">MMBT3904</text>
<text x="174" y="122.9">D6</text>
<text x="174" y="125.4">NUP2105L</text>
<text x="234.9" y="124.2">C159</text>
<text x="138" y="131.8">J9</text>
<text x="234.9" y="126.7">100n</text>
<text x="261.6" y="129.2">C160</text>
<text x="262.2" y="131.8">4n7</text>
<text x="41.9" y="136.9">D5</text>
<text x="62.2" y="136.9">C157</text>
<text x="74.9" y="136.9">C158</text>
<text x="142.7" y="135.6">GND</text>
<text x="165.6" y="136.9">GND</text>
<text x="41.9" y="139.4">TPD1E10B06</text>
<text x="62.2" y="139.4">10u</text>
<text x="74.9" y="139.4">100n</text>
<text x="145.3" y="140.7">R84</text>
<text x="145.5" y="143.2">10k</text>
<text x="185.1" y="141.9">D</text>
<text x="192.7" y="143.3" transform="rotate(-90 192.7 143.3)">VCC</text>
<text x="194" y="138.1">SN65HVD230</text>
<text x="229.1" y="138.1">GND</text>
<text x="271" y="143.2">GND</text>
<text x="21.1" y="147">USB_A</text>
<text x="22.9" y="144.5">J8</text>
<text x="69.1" y="149.6">GND</text>
<text x="185.1" y="144.5">R</text>
<text x="185.1" y="147">Vref</text>
<text x="185.1" y="149.6">Rs</text>
<text x="193.1" y="144.5">CANH</text>
<text x="193.4" y="147">CANL</text>
<text x="224.8" y="149.6">J9C3</text>
<text x="23.1" y="152.1">VBUS</text>
<text x="192.7" y="150.1" transform="rotate(-90 192.7 150.1)">GND</text>
<text x="197.1" y="153.9">U36</text>
<text x="224.8" y="152.1">J9 female crimp contact</text>
<text x="25.1" y="159.7">D-</text>
<text x="25.1" y="157.2">D+</text>
<text x="145.3" y="158.4">GND</text>
<text x="160" y="161">J9C1</text>
<text x="222.2" y="157.2">J9C2</text>
<text x="222.2" y="159.7">J9 female crimp contact</text>
<text x="22.6" y="162.8" transform="rotate(-90 22.6 162.8)">Shield</text>
<text x="25.1" y="162.8" transform="rotate(-90 25.1 162.8)">GND</text>
<text x="65.9" y="167.3">U34</text>
<text x="160" y="163.5">J9 female crimp contact</text>
<text x="189.7" y="162.3">GND</text>
<text x="55" y="169.9">TPD2E2U06DCK</text>
<text x="22.1" y="176.2">GND</text>
<text x="71.6" y="182.6">GND</text>
</g>
<g font-size="1.3" fill="#0000c2">
<text x="75.3" y="15.7">USB-C RECEPTACLE, SINK Rd AND CC SENSE</text>
<text x="228.9" y="15.9">USB-UART Console Bridge</text>
<text x="63.7" y="104.6">ESP32-S3 AUTO-PROGRAM (DTR/RTS → ESP_EN, ESP_BOOT)</text>
<text x="168.1" y="114.5">3.3 V CAN TRANSCEIVER, SPLIT TERMINATION AND ESD</text>
<text x="75.8" y="133.8">USB-A HOST PORT, VBUS PROTECTION AND ESD</text>
</g>
<g font-size="1.3">
<text x="37" y="51.9">USBC_CC1</text>
<text x="37" y="54.5">USBC_CC2</text>
<text x="37.2" y="59.6">USBC_D_P</text>
<text x="199.8" y="55.8">CP_RTS</text>
<text x="37.1" y="64.6">USBC_D_N</text>
<text x="153.6" y="63.4">CP_VBUS_SENSE</text>
<text x="154.9" y="65.9">USBC_D_N</text>
<text x="198.5" y="63.4">CP_DTR</text>
<text x="154.9" y="68.5">USBC_D_P</text>
<text x="15.2" y="116.7">CP_DTR</text>
<text x="63.5" y="118">CP_RTS</text>
<text x="81.3" y="118">CP_RTS_BASE</text>
<text x="158.7" y="116.7">CANL</text>
<text x="171.3" y="116.7">CANH</text>
<text x="48.2" y="125.6">CP_RTS</text>
<text x="143.3" y="123.1">CANH</text>
<text x="143.6" y="125.6">CANL</text>
<text x="102.8" y="126.9">CP_DTR</text>
<text x="248.9" y="135.8">CAN_SPLIT</text>
<text x="204.3" y="143.4">CANH</text>
<text x="204.6" y="145.9">CANL</text>
<text x="247.6" y="147.2">CAN_SPLIT</text>
<text x="270.3" y="147.2">CANH</text>
<text x="247.6" y="156.1">CANL</text>
<text x="268.2" y="156.1">CAN_SPLIT</text>
</g>
<g font-size="1.3" fill="#848400">
<text x="105.6" y="53">USBC_CC1_SENSE</text>
<text x="209.7" y="51.8">CONSOLE_RX</text>
<text x="105.6" y="55.6">USBC_CC2_SENSE</text>
<text x="209.7" y="54.3">CONSOLE_TX</text>
<text x="51" y="107.6">ESP_EN</text>
<text x="105.6" y="108.9">ESP_BOOT</text>
<text x="165.5" y="141.9">CAN_TX</text>
<text x="150.4" y="145.7">CAN_STBY</text>
<text x="165.2" y="144.5">CAN_RX</text>
<text x="40.8" y="152.1">VBUS_HOST</text>
<text x="87.8" y="166.1">USB_HOST_D_P</text>
<text x="87.8" y="171.1">USB_HOST_D_N</text>
</g>
<g font-size="1.3" fill="#a1a1a1">
<text x="262.2" y="141.9">R85</text>
<text x="261.6" y="144.5">60R4</text>
<text x="261.6" y="153.4">60R4</text>
<text x="262.2" y="150.8">R86</text>
</g>
<g font-size="1" fill="#008484">
<text x="24.1" y="40.1">VBUS</text>
<text x="21.6" y="42.7">VBUS__1</text>
<text x="21.6" y="45.2">VBUS__2</text>
<text x="21.6" y="47.8">VBUS__3</text>
<text x="25" y="52.8">CC1</text>
<text x="25" y="57.9">DP1</text>
<text x="25" y="55.4">CC2</text>
<text x="24.9" y="63">DN1</text>
<text x="24.9" y="65.5">DN2</text>
<text x="25" y="60.5">DP2</text>
<text x="24" y="68.1">SBU1</text>
<text x="24" y="70.6">SBU2</text>
<text x="23.4" y="75.7">SHELL</text>
<text x="20.9" y="78.2">SHELL__1</text>
<text x="20.9" y="80.8">SHELL__2</text>
<text x="20.9" y="83.3">SHELL__3</text>
<text x="22.4" y="88.4">GND__1</text>
<text x="24.9" y="85.9">GND</text>
<text x="22.4" y="90.9">GND__2</text>
<text x="22.4" y="93.5">GND__3</text>
</g>
<g font-size="1" fill="#840000">
<text x="30.7" y="39.2">A4</text>
<text x="30.7" y="41.7">A9</text>
<text x="30.7" y="44.3">B4</text>
<text x="30.7" y="46.8">B9</text>
<text x="30.7" y="51.9">A5</text>
<text x="30.7" y="54.4">B5</text>
<text x="30.7" y="59.5">B6</text>
<text x="30.7" y="57">A6</text>
<text x="30.7" y="64.6">B7</text>
<text x="30.7" y="62">A7</text>
<text x="30.7" y="69.7">B8</text>
<text x="30.7" y="67.1">A8</text>
<text x="30.7" y="74.7">S1</text>
<text x="30.7" y="77.3">S2</text>
<text x="30.7" y="79.8">S3</text>
<text x="30.7" y="82.4">S4</text>
<text x="30.2" y="87.4">A12</text>
<text x="30.7" y="90">B1</text>
<text x="30.7" y="84.9">A1</text>
<text x="30.2" y="92.5">B12</text>
</g>
<g font-size="1">
<text x="158.7" y="50.7">CP2102_RST_N</text>
<text x="30.5" y="116.7">CP_DTR_BASE</text>
</g>
</svg>
